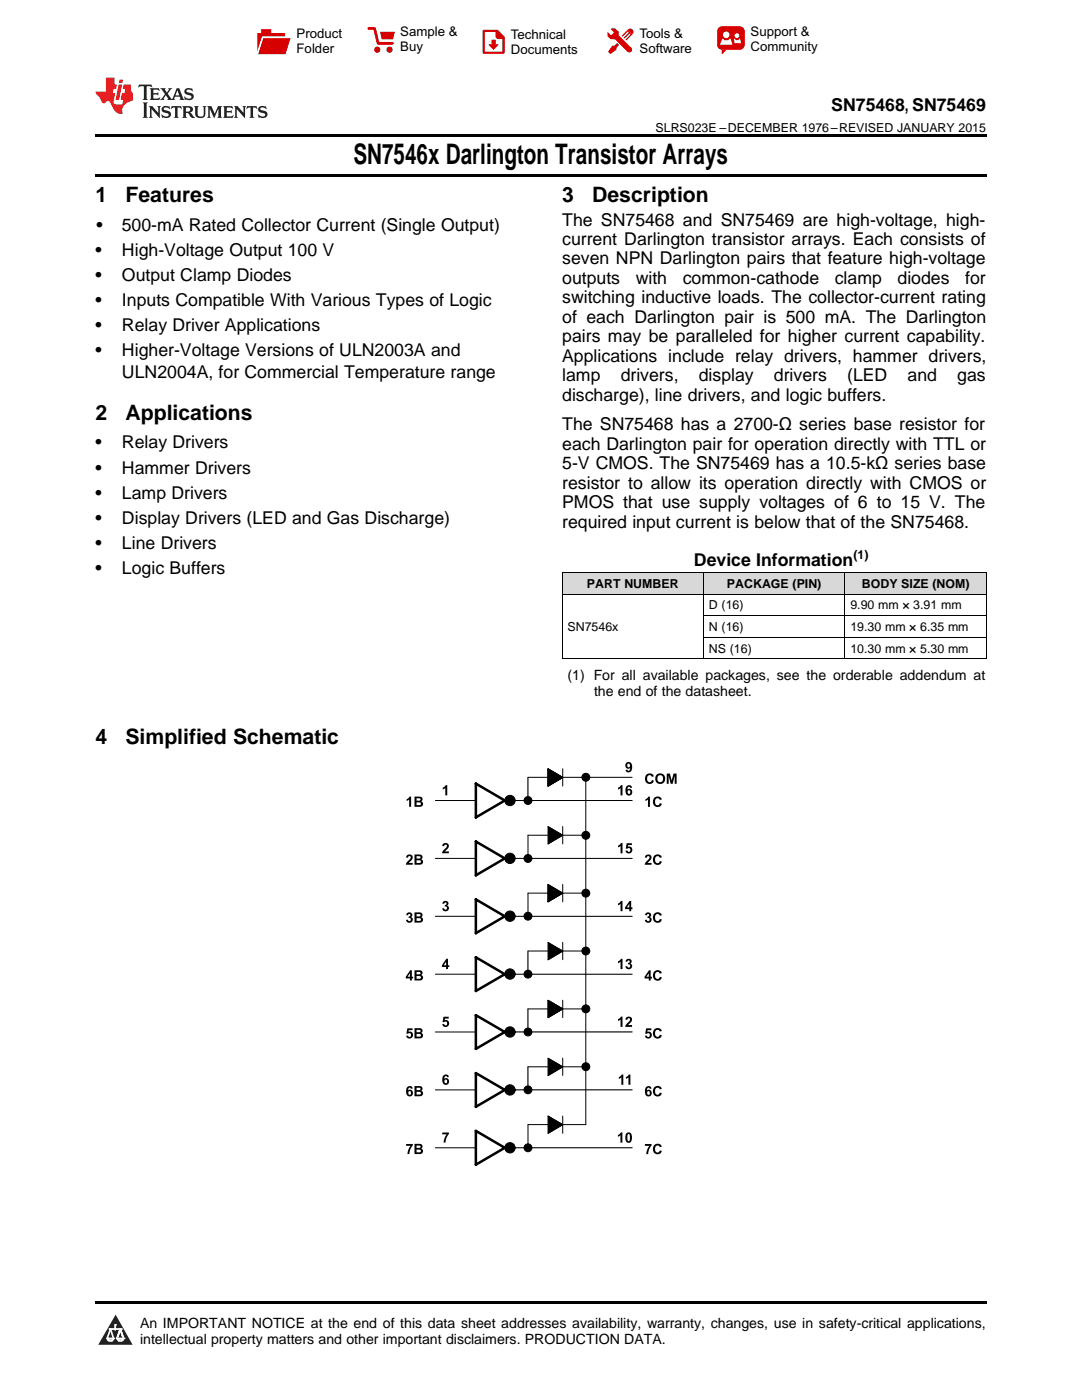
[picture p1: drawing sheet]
<svg xmlns="http://www.w3.org/2000/svg" width="216mm" height="279mm" viewBox="0 0 216 279" stroke-linecap="round" stroke-linejoin="round" font-family="sans-serif">
<g fill="#d8d8d8">
<path d="M112.2 114.3h28.2v4.3h-28.2z"/>
<path d="M140.4 114.3h28.2v4.3h-28.2z"/>
<path d="M168.6 114.3h28.2v4.3h-28.2z"/>
</g>
<path d="M23.1 262.4l3.4 6h-6.9z" fill="#231f20"/>
<path d="M21.4 267.1h1.2l-.3 .5h-.3a.55 .55 0 0 1-.6-.5z" fill-rule="evenodd" fill="#fff"/>
<path d="M21.4 267.1h1.2l-.3 .5h-.3a.55 .55 0 0 1-.6-.5z" fill="none" stroke="#231f20" stroke-width=".34"/>
<path d="M21.4 267.1l1.2 .1-.3 .4h-.5z" fill="none" stroke="#fff" stroke-width=".34"/>
<path d="M23 265.3h.1" fill="none" stroke="#fff" stroke-width=".34"/>
<path d="M23 264.4v.9z" fill="#fff"/>
<path d="M23 264.4v.9z" fill="none" stroke="#fff" stroke-width=".34"/>
<circle cx="23" cy="264.4" r=".17" fill="#fff"/>
<path d="M21.9 265.2h.1" fill="none" stroke="#fff" stroke-width=".34"/>
<path d="M21.9 265.2h2.3z" fill="#fff"/>
<path d="M21.9 265.2h2.3z" fill="none" stroke="#fff" stroke-width=".34"/>
<circle cx="24.2" cy="265.2" r=".17" fill="#fff"/>
<path d="M23.3 267.1h.1" fill="none" stroke="#fff" stroke-width=".34"/>
<path d="M24 265.2l-.7 1.9z" fill="#fff"/>
<path d="M24 265.2l-.7 1.9z" fill="none" stroke="#fff" stroke-width=".34"/>
<path d="M24 265.2l.7 1.9z" fill="#fff"/>
<path d="M24 265.2l.7 1.9z" fill="none" stroke="#fff" stroke-width=".34"/>
<path d="M24.6 267.1h.1" fill="none" stroke="#fff" stroke-width=".34"/>
<circle cx="21.4" cy="267.1" r=".17" fill="#fff"/>
<path d="M22.1 265.2l-.7 1.9z" fill="#fff"/>
<path d="M22.1 265.2l-.7 1.9z" fill="none" stroke="#fff" stroke-width=".34"/>
<path d="M22.1 265.2l.5 1.9z" fill="#fff"/>
<path d="M22.1 265.2l.5 1.9z" fill="none" stroke="#fff" stroke-width=".34"/>
<circle cx="22.6" cy="267.1" r=".17" fill="#fff"/>
<path d="M23.4 267.1h1.3a.65 .65 0 0 1-.7 .5 .65 .65 0 0 1-.6-.5z" fill-rule="evenodd" fill="#fff"/>
<path d="M23.4 267.1h1.3a.65 .65 0 0 1-.7 .5 .65 .65 0 0 1-.6-.5z" fill="none" stroke="#231f20" stroke-width=".34"/>
<path d="M23.4 267.1h1.3l-.4 .5h-.6z" fill="none" stroke="#fff" stroke-width=".34"/>
<path d="M23.3 267.1h.1" fill="none" stroke="#fff" stroke-width=".34"/>
<circle cx="24.7" cy="267.1" r=".17" fill="#fff"/>
<g fill="#000">
<path d="M19 34.8h177.8v.5h-177.8zM19 26.8h177.8v.6h-177.8zM112.2 131.5h.1zM168.5 131.5h.1zM196.7 131.5h.1zM88.4 157.2l.5-.5h.3v2h-.3v-1.4l-.5 .3zM123.3 157.2l.6-.5h.3v2h-.4v-1.4l-.5 .3zM129 154.6a.89 .89 0 0 1 1.5 .3l-.4 .1a.5 .5 0 0 0-.7-.3 .5 .5 0 0 0-.3 .7 .5 .5 0 0 0 .3 .7 .5 .5 0 0 0 .7-.4l.4 .1a.94 .94 0 0 1-1.3 .6 .94 .94 0 0 1-.5-1.3zM133 154.4h.7l.3 1.4 .4-1.4h.6v2h-.4v-1.6l-.4 1.6h-.4l-.4-1.6v1.6h-.4zM81.1 159.5l.6-.5h.3v2h-.4v-1.5l-.5 .3zM81.2 170.7a.7 .7 0 0 1 1.1 .2 .7 .7 0 0 1-.4 1l-.3 .3h.8v.4h-1.4l.2-.6a1.1 1.1 0 0 0 .7-1.1h-.3l-.2 .3-.4-.1zM88.5 168.4a.7 .7 0 0 1 1 .2 .7 .7 0 0 1-.4 1l-.3 .3h.8v.4h-1.4l.2-.5a1.1 1.1 0 0 0 .7-1.2h-.3l-.2 .3-.4-.1z"/>
<path d="M109.4 179.8v.2zM109.4 179.8l.1 .1zM123.3 168.8l.6-.6h.3v2.1h-.4v-1.5l-.5 .3zM125.1 168.3h1v.3h-.8v.4a.69 .69 0 0 1 .8 .5 .69 .69 0 0 1-.5 .8 .69 .69 0 0 1-.8-.5l.4-.1 .1 .2a.35 .35 0 0 0 .5-.4 .35 .35 0 0 0-.6-.1l-.3-.1zM128.8 159.5l.6-.5h.3v2h-.4v-1.4l-.5 .3zM128.9 170.7a.7 .7 0 0 1 1.1 .2 .7 .7 0 0 1-.5 1l-.3 .3h.8v.4h-1.4l.3-.5a1.1 1.1 0 0 0 .6-1.2h-.3l-.1 .3-.4-.1zM130.5 170.8a.89 .89 0 0 1 1.6 .3l-.5 .1a.5 .5 0 0 0-.6-.3 .5 .5 0 0 0-.3 .6 .5 .5 0 0 0 .3 .7 .5 .5 0 0 0 .7-.4l.4 .2a.94 .94 0 0 1-1.3 .6 .94 .94 0 0 1-.5-1.3zM130.5 159.2a.89 .89 0 0 1 1.6 .4h-.5a.5 .5 0 0 0-.6-.3 .5 .5 0 0 0-.3 .7 .5 .5 0 0 0 .3 .7 .5 .5 0 0 0 .7-.4l.4 .1a.94 .94 0 0 1-1.3 .6 .94 .94 0 0 1-.5-1.3zM81.3 182.2a.55 .55 0 0 1 .8 0 .55 .55 0 0 1-.1 .8 .64 .64 0 0 1 0 1.1 .64 .64 0 0 1-1-.5l.4-.1a.31 .31 0 0 0 .4 .3 .31 .31 0 0 0 .2-.5 .31 .31 0 0 0-.5-.1l.1-.3a.25 .25 0 0 0 .3-.3 .25 .25 0 0 0-.4-.1l-.1 .2-.4-.1zM88.5 179.9a.55 .55 0 0 1 .8 0 .55 .55 0 0 1-.1 .8 .64 .64 0 0 1 0 1.1 .64 .64 0 0 1-1-.5h.4a.31 .31 0 0 0 .4 .2 .31 .31 0 0 0 .2-.5 .31 .31 0 0 0-.5-.1l.1-.3a.25 .25 0 0 0 .3-.3 .25 .25 0 0 0-.4-.1l-.1 .2-.3-.1zM123.3 191.9l.6-.5h.3v2h-.4v-1.5l-.5 .3zM123.3 180.3l.6-.5h.3v2h-.4v-1.4l-.5 .3z"/>
<path d="M125 191.5a.55 .55 0 0 1 .8 0 .55 .55 0 0 1 0 .8 .64 .64 0 0 1-.1 1.1 .64 .64 0 0 1-.9-.5l.4-.1a.31 .31 0 0 0 .4 .2 .31 .31 0 0 0 .1-.4 .31 .31 0 0 0-.4-.1v-.3a.25 .25 0 0 0 .4-.3 .25 .25 0 0 0-.4-.2l-.1 .2h-.4zM128.9 182.2a.55 .55 0 0 1 .8 0 .55 .55 0 0 1-.1 .8 .64 .64 0 0 1 0 1.1 .64 .64 0 0 1-.9-.5l.3-.1a.31 .31 0 0 0 .5 .3 .31 .31 0 0 0 .1-.5 .31 .31 0 0 0-.4-.1v-.3a.25 .25 0 0 0 .4-.3 .25 .25 0 0 0-.5-.1v.2l-.4-.1zM130.5 193.9a.89 .89 0 0 1 1.6 .3l-.5 .1a.5 .5 0 0 0-.6-.3 .5 .5 0 0 0-.3 .7 .5 .5 0 0 0 .3 .6 .5 .5 0 0 0 .7-.4l.4 .2a.94 .94 0 0 1-1.3 .6 .94 .94 0 0 1-.5-1.3zM130.5 182.3a.89 .89 0 0 1 1.6 .4l-.5 .1a.5 .5 0 0 0-.6-.4 .5 .5 0 0 0-.3 .7 .5 .5 0 0 0 .3 .7 .5 .5 0 0 0 .7-.4l.4 .1a.94 .94 0 0 1-1.3 .6 .94 .94 0 0 1-.5-1.3zM81.3 205.2h1v.4h-.7l-.1 .3a.69 .69 0 0 1 .9 .5 .69 .69 0 0 1-.5 .9 .69 .69 0 0 1-.9-.6h.4l.1 .2a.35 .35 0 0 0 .5-.4 .35 .35 0 0 0-.6-.2h-.3zM88.5 202.9h1v.4h-.7l-.1 .3a.69 .69 0 0 1 .9 .5 .69 .69 0 0 1-.5 .9 .69 .69 0 0 1-.8-.6h.3l.1 .2a.35 .35 0 0 0 .5-.4 .35 .35 0 0 0-.6-.2h-.3zM123.3 203.4l.6-.5h.3v2h-.4v-1.4l-.5 .3zM123.5 215l.6-.6h.3v2.1h-.4v-1.5l-.5 .3zM124.9 215l.6-.6h.3v2.1h-.4v-1.5l-.5 .3zM125 203a.7 .7 0 0 1 1.1 .2 .7 .7 0 0 1-.4 1l-.4 .4h.8v.3h-1.4l.3-.5a1.1 1.1 0 0 0 .7-1.1l-.3-.1-.2 .3h-.4zM128.9 205.2h1.1v.4h-.8v.3a.69 .69 0 0 1 .8 .5 .69 .69 0 0 1-.5 .9 .69 .69 0 0 1-.8-.6h.4l.1 .2a.35 .35 0 0 0 .5-.4 .35 .35 0 0 0-.6-.2h-.4zM130.5 217a.89 .89 0 0 1 1.6 .3l-.5 .1a.5 .5 0 0 0-.6-.3 .5 .5 0 0 0-.3 .7 .5 .5 0 0 0 .3 .6 .5 .5 0 0 0 .7-.4l.4 .2a.94 .94 0 0 1-1.3 .6 .94 .94 0 0 1-.5-1.3z"/>
<path d="M130.5 205.4a.89 .89 0 0 1 1.6 .4l-.5 .1a.5 .5 0 0 0-.6-.4 .5 .5 0 0 0-.3 .7 .5 .5 0 0 0 .3 .7 .5 .5 0 0 0 .7-.4l.4 .1a.94 .94 0 0 1-1.3 .6 .94 .94 0 0 1-.5-1.3zM81 228.3h1.4v.3l-.6 .9-.1 .8h-.4v-.3l.6-1.3h-.9zM88.2 226h1.4v.3l-.5 .9-.2 .8h-.4v-.3l.6-1.3h-.9zM123.3 226.5l.6-.5h.3v2h-.4v-1.4l-.5 .3zM128.7 228.3h1.3v.3l-.5 .9-.2 .8h-.3v-.3l.6-1.3h-.9zM130.5 228.5a.89 .89 0 0 1 1.6 .3l-.5 .1a.5 .5 0 0 0-.6-.3 .5 .5 0 0 0-.3 .7 .5 .5 0 0 0 .3 .7 .5 .5 0 0 0 .7-.4l.4 .1a.94 .94 0 0 1-1.3 .6 .94 .94 0 0 1-.5-1.3zM19 259.7h177.8v.5h-177.8z"/>
<path d="M82.7 159h.8a.54 .54 0 0 1 .7 .2 .54 .54 0 0 1-.2 .7 .58 .58 0 0 1 .4 .8 .58 .58 0 0 1-.8 .3h-.9zM83.1 159.3v.5h.5a.25 .25 0 0 0 .3-.2 .25 .25 0 0 0-.3-.3zM83.1 160.1v.6h.6a.27 .27 0 0 0 .3-.3 .27 .27 0 0 0-.3-.3z"/>
<path d="M102.8 159.8h23.3zM100.7 159.8a1.05 1.05 0 0 1 2.1 0 1.05 1.05 0 0 1-2.1 0z"/>
<path d="M125 152.3a.74 .74 0 0 1 .9-.1 .74 .74 0 0 1 .2 .9 .72 .72 0 0 1-.3 1 .72 .72 0 0 1-1-.5h.4l.1 .2h.2l.2-.5a.63 .63 0 0 1-.8-.2 .63 .63 0 0 1 .1-.8zM125.2 152.5a.35 .35 0 0 0-.1 .5 .35 .35 0 0 0 .5 .1 .35 .35 0 0 0 .1-.5 .35 .35 0 0 0-.5-.1z"/>
<path d="M125 156.9l.5-.2a.55 .55 0 0 1 .6 .5h-.4l-.1-.2h-.2l-.2 .6a.65 .65 0 0 1 .9 .2 .65 .65 0 0 1-.2 .9 .65 .65 0 0 1-.9-.2l-.2-.7zM125.3 157.8a.35 .35 0 0 0-.1 .5 .35 .35 0 0 0 .5 .1 .35 .35 0 0 0 .1-.5 .35 .35 0 0 0-.5-.1z"/>
<path d="M130.7 155.4a1.05 1.05 0 0 1 2.1 0 1.05 1.05 0 0 1-2.1 0zM131.3 154.9a.69 .69 0 0 0-.1 .8 .69 .69 0 0 0 .8 .3 .67 .67 0 0 0 .3-.9 .67 .67 0 0 0-1-.2z"/>
<path d="M82.7 170.5h.8a.54 .54 0 0 1 .7 .3 .54 .54 0 0 1-.2 .7 .58 .58 0 0 1 .4 .7 .58 .58 0 0 1-.8 .4h-.9zM83.1 170.9v.4h.5a.25 .25 0 0 0 .3-.2 .25 .25 0 0 0-.3-.2zM83.1 171.7v.5h.6a.27 .27 0 0 0 .3-.2 .27 .27 0 0 0-.3-.3z"/>
<path d="M100.7 171.3a1.05 1.05 0 0 1 2.1 0 1.05 1.05 0 0 1-2.1 0zM102.8 171.3h23.3z"/>
<path d="M81.9 193.6h.3v1.3h.2v.4h-.2v.4h-.4v-.4h-.8v-.4zM81.8 194.2l-.5 .7h.5z"/>
<path d="M82.7 193.6h.8a.54 .54 0 0 1 .7 .3 .54 .54 0 0 1-.2 .7 .58 .58 0 0 1 .4 .7 .58 .58 0 0 1-.8 .4h-.9zM83.1 194v.5l.5-.1a.25 .25 0 0 0 .3-.2 .25 .25 0 0 0-.3-.2zM83.1 194.8v.5h.6a.27 .27 0 0 0 .3-.2 .27 .27 0 0 0-.3-.3z"/>
<path d="M82.7 182.1h.8a.54 .54 0 0 1 .7 .2 .54 .54 0 0 1-.2 .7 .58 .58 0 0 1 .4 .8 .58 .58 0 0 1-.8 .3h-.9zM83.1 182.4v.5h.5a.25 .25 0 0 0 .3-.2 .25 .25 0 0 0-.3-.3zM83.1 183.2v.6h.6a.27 .27 0 0 0 .3-.3 .27 .27 0 0 0-.3-.3z"/>
<path d="M89.1 191.3h.3v1.3h.2v.4h-.2v.4h-.4v-.4h-.8v-.4zM89 191.9l-.5 .7h.5z"/>
<path d="M100.7 182.8a1.05 1.05 0 0 1 2.1 0 1.05 1.05 0 0 1-2.1 0zM102.8 182.9h23.3z"/>
<path d="M102.8 194.4h23.3zM100.7 194.4a1.05 1.05 0 0 1 2.1 0 1.05 1.05 0 0 1-2.1 0z"/>
<path d="M125.6 179.8h.3v1.3h.3v.3h-.3v.4h-.3v-.4h-.9v-.3zM125.6 180.4l-.5 .7h.5z"/>
<path d="M129.5 193.6h.3v1.3h.3v.4h-.3v.4h-.3v-.4h-.9v-.4zM129.5 194.2l-.5 .7h.5z"/>
<path d="M81.2 217l.6-.3a.55 .55 0 0 1 .6 .5l-.4 .1-.2-.2h-.2l-.2 .5a.65 .65 0 0 1 .9 .3 .65 .65 0 0 1-.2 .8 .65 .65 0 0 1-.9-.1l-.2-.8zM81.6 217.8a.35 .35 0 0 0-.1 .5 .35 .35 0 0 0 .4 .1 .35 .35 0 0 0 .1-.5 .35 .35 0 0 0-.4-.1z"/>
<path d="M82.7 216.7h.8a.54 .54 0 0 1 .7 .3 .54 .54 0 0 1-.2 .7 .58 .58 0 0 1 .4 .7 .58 .58 0 0 1-.8 .4h-.9zM83.1 217.1v.5h.5a.25 .25 0 0 0 .3-.3 .25 .25 0 0 0-.3-.2zM83.1 217.9v.5h.6a.27 .27 0 0 0 .3-.2 .27 .27 0 0 0-.3-.3z"/>
<path d="M82.7 205.2h.8a.54 .54 0 0 1 .7 .2 .54 .54 0 0 1-.2 .7 .58 .58 0 0 1 .4 .8 .58 .58 0 0 1-.8 .3h-.9zM83.1 205.5v.5h.5a.25 .25 0 0 0 .3-.2 .25 .25 0 0 0-.3-.3zM83.1 206.3v.6h.6a.27 .27 0 0 0 .3-.3 .27 .27 0 0 0-.3-.2z"/>
<path d="M88.5 214.7l.5-.3a.55 .55 0 0 1 .6 .5l-.4 .1-.1-.2h-.2l-.2 .5a.65 .65 0 0 1 .8 .3 .65 .65 0 0 1-.2 .8 .65 .65 0 0 1-.9-.1l-.2-.8zM88.8 215.5a.35 .35 0 0 0-.1 .5 .35 .35 0 0 0 .5 .1 .35 .35 0 0 0 0-.5 .35 .35 0 0 0-.4-.1z"/>
<path d="M102.8 206h23.3zM100.7 206a1.05 1.05 0 0 1 2.1 0 1.05 1.05 0 0 1-2.1 0z"/>
<path d="M102.8 217.5h23.3zM100.7 217.5a1.05 1.05 0 0 1 2.1 0 1.05 1.05 0 0 1-2.1 0z"/>
<path d="M128.9 217l.5-.3a.55 .55 0 0 1 .6 .6h-.4l-.1-.2h-.2l-.2 .5a.65 .65 0 0 1 .9 .3 .65 .65 0 0 1-.2 .8 .65 .65 0 0 1-.9-.1l-.2-.8zM129.2 217.8a.35 .35 0 0 0-.1 .5 .35 .35 0 0 0 .5 .1v-.6z"/>
<path d="M82.7 228.3h.8a.54 .54 0 0 1 .7 .2 .54 .54 0 0 1-.2 .7 .58 .58 0 0 1 .4 .8 .58 .58 0 0 1-.8 .3h-.9zM83.1 228.6v.5h.5a.25 .25 0 0 0 .3-.2 .25 .25 0 0 0-.3-.3zM83.1 229.4v.6h.6a.27 .27 0 0 0 .3-.3 .27 .27 0 0 0-.3-.3z"/>
<path d="M100.7 229.1a1.05 1.05 0 0 1 2.1 0 1.05 1.05 0 0 1-2.1 0zM102.8 229.1h23.3z"/>
<path d="M125 226.2a.63 .63 0 0 1 .7-.2 .63 .63 0 0 1 .4 .7v.3a.71 .71 0 0 1-.2 .9 .71 .71 0 0 1-.9-.1l-.2-.8zM125.3 226.4l-.1 .4a.63 .63 0 0 0 .3 .9l.2-.4a.63 .63 0 0 0-.3-1z"/>
<circle cx="105.4" cy="159.8" r=".79"/>
<circle cx="116.9" cy="155.1" r=".79"/>
<circle cx="105.4" cy="171.3" r=".79"/>
<circle cx="116.9" cy="178.2" r=".79"/>
<circle cx="116.9" cy="166.7" r=".79"/>
<circle cx="105.4" cy="194.4" r=".79"/>
<circle cx="105.4" cy="182.8" r=".79"/>
<circle cx="116.9" cy="189.8" r=".79"/>
<circle cx="105.4" cy="206" r=".79"/>
<circle cx="105.4" cy="217.5" r=".79"/>
<circle cx="116.9" cy="201.3" r=".79"/>
<circle cx="116.9" cy="212.9" r=".79"/>
<circle cx="105.4" cy="229.1" r=".79"/>
</g>
<g fill="none" stroke="#000" stroke-width=".2">
<path d="M112.2 118.6h84.6M112.2 114.2h84.6M112.2 114.3v17.2M140.4 114.3v17.2M168.6 114.3v17.2M196.8 114.3v17.2M112.2 131.5h84.6M140.4 127.2h56.4M140.4 122.9h56.4M86.9 159.8h8.1M102.8 159.8h23.3M105.4 155.1v4.7z"/>
<path d="M109.4 153.4l2.9 1.8-2.9 1.7zM109.4 153.6l2 2.1M109.4 153.8l1.9 1.9M109.4 154l1.8 1.8M109.4 154.2l1.6 1.7M109.4 154.4l1.5 1.6M109.4 154.6l1.4 1.4M109.4 154.8l1.2 1.3M109.4 155l1.1 1.2M109.4 155.2l1 1.1M109.4 155.5l.9 .8M109.4 155.7l.7 .7"/>
<path d="M109.4 155.9l.6 .6M109.4 156.1l.5 .5M109.4 156.3l.3 .3M109.4 156.5l.2 .2M109.4 156.7l.1 .1M109.4 153.5l2.1 2.1M109.9 153.7l1.8 1.8M110.4 154l1.4 1.4M110.9 154.3l1 1.1M111.4 154.6l.7 .7M111.9 154.9l.3 .3M112.3 153.4v3.5"/>
<path d="M116.9 155.1v69.3h-11.5v4.7M126.1 155.1h-20.7v4.7M86.9 171.3h8.1M102.8 171.3h23.3M109.4 179.8v.2zM109.4 179.8l.1 .1zM109.4 176.5l2.9 1.7-2.9 1.8zM109.4 165l2.9 1.7-2.9 1.7zM109.4 179.6l.2 .2M109.4 179.4l.3 .4M109.4 179.2l.5 .5M109.4 178.9l.6 .7"/>
<path d="M109.4 178.7l.7 .8M109.4 178.5l.9 1M109.4 178.3l1 1.1M109.4 178.1l1.1 1.2M109.4 177.9l1.2 1.3M109.4 177.7l1.4 1.5M109.4 177.5l1.5 1.6M109.4 177.3l1.6 1.7M109.4 177.1l1.8 1.8M109.4 176.9l1.9 1.9M109.4 176.7l2 2.1M109.4 176.5l2.9 1.8-2.9 1.7z"/>
<path d="M109.4 165l2.9 1.7-2.9 1.7M109.4 176.6l2.1 2.1M109.9 176.8l1.8 1.8M110.4 177.2l1.4 1.3M110.9 177.4l1 1.1M111.4 177.7l.7 .7M111.9 178l.3 .3M112.3 165v3.4M112.3 176.5v3.5M116.9 166.7h-11.5v4.6M116.9 178.2h-11.5v4.7M86.9 182.9h8.1"/>
<path d="M86.9 194.4h8.1M102.8 182.9h23.3M102.8 194.4h23.3M105.4 189.8v4.6zM109.4 188.1l2.9 1.7-2.9 1.8zM109.4 199.6l2.9 1.8-2.9 1.7zM109.4 199.6l2.9 1.8-2.9 1.7M109.4 188.1l2.9 1.7-2.9 1.7M111.4 189.3l.7 .6M111.9 189.6l.3 .3M112.3 188.1v3.4M112.3 199.6v3.5"/>
<path d="M116.9 189.8h-11.5v4.6M86.9 206h8.1M86.9 217.5h8.1M102.8 206h23.3M102.8 217.5h23.3M105.4 201.4v4.6zM105.4 212.9v4.6zM109.4 211.2l2.9 1.7-2.9 1.8zM109.4 211.2l2.9 1.7-2.9 1.7M110.9 212.1l1 1M111.4 212.4l.7 .6M111.9 201.1l.3 .3"/>
<path d="M111.9 212.7l.3 .3M112.3 211.2v3.4M116.9 201.4h-11.5v4.6M116.9 212.9h-11.5v4.6M86.9 229.1h8.1M102.8 229.1h23.3M109.4 222.7l2.9 1.7-2.9 1.8zM109.4 222.7l2.9 1.8-2.9 1.7M111.9 224.2l.3 .3M112.3 222.7v3.5"/>
<circle cx="101.8" cy="159.8" r="1.03"/>
<circle cx="105.4" cy="159.8" r=".79"/>
<circle cx="116.9" cy="155.1" r=".79"/>
<circle cx="101.8" cy="171.3" r="1.03"/>
<circle cx="105.4" cy="171.3" r=".79"/>
<circle cx="116.9" cy="178.2" r=".79"/>
<circle cx="116.9" cy="166.7" r=".79"/>
<circle cx="101.8" cy="194.4" r="1.03"/>
<circle cx="101.8" cy="182.8" r="1.03"/>
<circle cx="105.4" cy="194.4" r=".79"/>
<circle cx="105.4" cy="182.8" r=".79"/>
<circle cx="116.9" cy="189.8" r=".79"/>
<circle cx="101.8" cy="206" r="1.03"/>
<circle cx="101.8" cy="217.5" r="1.03"/>
<circle cx="105.4" cy="206" r=".79"/>
<circle cx="105.4" cy="217.5" r=".79"/>
<circle cx="116.9" cy="201.3" r=".79"/>
<circle cx="116.9" cy="212.9" r=".79"/>
<circle cx="101.8" cy="229.1" r="1.03"/>
<circle cx="105.4" cy="229.1" r=".79"/>
</g>
<path d="M95 156.4l5.7 3.4-5.7 3.3zM95 167.9l5.7 3.4-5.7 3.4zM95 179.5l5.7 3.4-5.7 3.3zM95 191l5.7 3.4-5.7 3.4zM95 202.6l5.7 3.4-5.7 3.3zM95 214.2l5.7 3.3-5.7 3.4zM95 225.7l5.7 3.4-5.7 3.3z" fill="none" stroke="#000" stroke-width=".5"/>
<path d="M109.4 153.4l2.9 1.8-2.9 1.7zM109.4 176.5l2.9 1.7-2.9 1.8zM109.4 165l2.9 1.7-2.9 1.7zM109.4 188.1l2.9 1.7-2.9 1.8zM109.4 199.6l2.9 1.8-2.9 1.7zM109.4 211.2l2.9 1.7-2.9 1.8zM109.4 222.7l2.9 1.7-2.9 1.8z" fill="#000"/>
<path d="M27.7 16.9l-.1 .6 .6-.3h.5v.2v2.2l-.2 .4h1l-.2-.4v-2.2v-.2h.5l.6 .3-.2-.6zM29.9 17.6l.2 .4v1.6l-.2 .4h1.9l.1-.6a1.09 1.09 0 0 1-1.3 .1v-.6h.6l.4 .2v-.7l-.2 .2h-.8v-.6l.2-.1a1.01 1.01 0 0 1 1 .3l-.1-.6zM32 17.6l.9 1.2-1 1.2h.9l-.2-.3 .5-.7 .5 .7-.3 .3h1.7l-.2-.3 .1-.4h1l.1 .4-.2 .3h1l-.3-.4-.7-2h-.5l-1 2.2-.8-1.1 .9-1.1h-.9l.2 .2-.4 .7-.4-.7 .2-.2zM35.4 18l.4 1h-.8zM37 17.7a.66 .66 0 0 0-.2 .8 .66 .66 0 0 0 .6 .4l.7 .2 .1 .2a.8 .8 0 0 1-.7 .4 .8 .8 0 0 1-.7-.5l.1 .8 .2-.2a.94 .94 0 0 0 1.1 .1 .94 .94 0 0 0 .4-.9 1.48 1.48 0 0 0-1.3-.6v-.4a1.1 1.1 0 0 1 1.2 .2l-.2-.6-.2 .1-.5-.1zM28.5 20.4l.2 .4v2.3l-.2 .4h1l-.2-.4v-2.3l.2-.4zM29.7 21.2l.2 .4v1.5l-.2 .4h.8l-.3-.4 .1-1.3 1.6 1.8v-2l.2-.4h-.7l.2 .2v1.1l-1.2-1.3zM32.5 21.3a.66 .66 0 0 0-.2 .8 .66 .66 0 0 0 .6 .4l.6 .2 .2 .2a.8 .8 0 0 1-.8 .4 .8 .8 0 0 1-.7-.5l.2 .7 .2-.1a.94 .94 0 0 0 1 .1 .94 .94 0 0 0 .5-1 1.47 1.47 0 0 0-1.3-.6l-.1-.3a1.1 1.1 0 0 1 1.3 .2l-.2-.6-.2 .1-.5-.2zM34.3 21.2l-.2 .6a.64 .64 0 0 1 .8-.3v1.6l-.2 .4h1l-.3-.4 .1-1.6a.66 .66 0 0 1 .8 .3l-.2-.6zM36.3 21.2l.3 .4v1.5l-.3 .4h1l-.2-.2v-.7h.5l.1 .1a.8 .8 0 0 0 1.2 .7l-1-1a.62 .62 0 0 0 .6-.5 .62 .62 0 0 0-.6-.7zM37.1 21.5h.1a.48 .48 0 0 1 .6 0 .48 .48 0 0 1 .1 .6l-.2 .1-.6 .1zM38.7 21.2l.2 .2a2.29 2.29 0 0 0 .4 2 1.05 1.05 0 0 0 1.7-.7v-1.3l.2-.2h-.8l.2 .4v1.1a.61 .61 0 0 1-.6 .6 .61 .61 0 0 1-.6-.6v-1.1l.3-.4zM41.3 21.2l.3 .4v1.5l-.3 .4h.8l-.2-.4v-1.4l.8 1.9 .9-1.9v1.4l-.2 .4h.9l-.2-.4v-1.5l.2-.4h-.8l-.7 1.5-.6-1.5zM44.5 21.2l.2 .4v1.5l-.2 .4h1.9l.2-.6a1.1 1.1 0 0 1-1.4 .2v-.7h.6l.4 .2v-.6l-.2 .1-.8 .1v-.6l.2-.1a1.02 1.02 0 0 1 1.1 .2l-.2-.5zM46.7 21.2l.2 .4v1.5l-.2 .4h.8l-.3-.4 .1-1.3 1.6 1.8v-2l.2-.4h-.7l.2 .2v1.1l-1.2-1.3zM49.3 21.2l-.1 .6a.64 .64 0 0 1 .8-.3v1.6l-.3 .4h1l-.2-.4v-1.6a.66 .66 0 0 1 .8 .3l-.1-.6zM51.7 21.3a.66 .66 0 0 0-.2 .7 .66 .66 0 0 0 .7 .5l.6 .2 .1 .2a.8 .8 0 0 1-.7 .4 .8 .8 0 0 1-.7-.5l.1 .7 .2-.1a.94 .94 0 0 0 1.1 .1 .94 .94 0 0 0 .4-1 1.48 1.48 0 0 0-1.2-.6l-.1-.3a1.1 1.1 0 0 1 1.2 .2l-.2-.6-.1 .1-.6-.2z" fill="#231f20"/>
<path d="M21.1 15.5v2.8h-2v.4l.9 .9a.96 .96 0 0 0 1 1 .59 .59 0 0 1 .5-.4 .59 .59 0 0 1 .5 .3l.4 .8a1.61 1.61 0 0 0 2.1 1.3 1.63 1.63 0 0 1 1.1-2.2l.9-.3v-1.5a1.6 1.6 0 0 1-.4-1.7h-1.4l-.2 .9h.5l-.2 .8h-.5l-.2 1v.3h.5l-.2 .9h-.7a.74 .74 0 0 1-1-.6l.3-1.6h-.5l.2-.8h.5l.1-.9h-.4v-1.4zM23.7 16.9l-.7 3h.8l.6-3zM23.8 15.9l-.1 .7h.7l.2-.7z" fill="#ee1d23"/>
<g fill="#d60000">
<path d="M52.1 5.8h2v.8h2.8v4.2h-5.5v-4.2h.7z" fill-rule="evenodd"/>
<path d="M52.4 7.5h5.6l-1 3.3h-5.6z" fill-rule="evenodd"/>
</g>
<path d="M52.4 7.4h5.7l-.1 .1h-5.5l-1.1 3.3z" fill-rule="evenodd" fill="#fff"/>
<path d="M52.4 7.4h5.7l-.1 .1h-5.5l-1.1 3.3z" fill="none" stroke="#fff" stroke-width=".2"/>
<path d="M73.6 5.7h1.1l.7 2.9h2.9" fill="none" stroke="#d60000" stroke-width=".55"/>
<g fill="#d60000">
<path d="M75.8 6.3h3l-.4 1.6h-2.2z" fill-rule="evenodd"/>
<circle cx="75.3" cy="9.9" r=".62"/>
<circle cx="77.7" cy="9.9" r=".62"/>
</g>
<path d="M96.5 6.2h2.7l1.3 1.2v3.1h-4z" fill="none" stroke="#d60000" stroke-width=".44"/>
<g fill="#d60000">
<path d="M98.1 7.9h.8v1h.5l-.9 1.1-1-1v-.1h.6z" fill-rule="evenodd"/>
<path d="M98.9 6.2h.3l1.3 1.2v.4h-1.3l-.3-.4z" fill-rule="evenodd"/>
<path d="M121.9 5.7h.8l.7 .6 .1 .7 2.5 2.5-.8 .8-2.3-2.3-1.1-.2-.6-.6v-.8l.7 .6 .5-.4v-.2l-.5-.5z" fill-rule="evenodd"/>
<path d="M122.2 9.1h.4l.5-.5 .4 .4-.5 .5v.4l-1.2 .9-.5-.5z" fill-rule="evenodd"/>
<path d="M125.3 5.9a.67 .67 0 0 1 .9 0 .67 .67 0 0 1 0 .9z" fill-rule="evenodd"/>
<path d="M125.3 5.9l.9 .9-1.2 1.2h-.2v-.2l1-.9v-.2h-.2l-.9 1h-.2v-.2l.9-1 .1-.2h-.3l-.9 1h-.2v-.2z" fill-rule="evenodd"/>
<circle cx="125.6" cy="9.9" r=".54"/>
</g>
<path d="M123.3 6.3v.7" fill="none" stroke="#d60000" stroke-width=".2"/>
<g fill="#d60000">
<path d="M143.4 5.5l.6-.2h3.6a.95 .95 0 0 1 1 .9v2.8a.95 .95 0 0 1-1 .9h-3.6a.95 .95 0 0 1-.9-.9v-2.8z" fill-rule="evenodd"/>
<path d="M144 9.9h.9l-.7 .9h-.2z" fill-rule="evenodd"/>
</g>
<g fill="#fff">
<path d="M146.6 8.6h1.3z"/>
<path d="M144.1 7.8h.3l.1 .2h.8l.2-.2h.3l.4 1.1h-2.5z" fill-rule="evenodd"/>
<path d="M146.4 7.8h.3l.1 .2h.5l.2-.2h.2l.2 .8h-1.3z" fill-rule="evenodd"/>
<circle cx="144.9" cy="6.9" r=".65"/>
<circle cx="147" cy="7.1" r=".48"/>
</g>
<text font-size="5.6" x="70.5" y="32.8">SN7546x Darlington Transistor Arrays</text>
<g font-size="4.2">
<text x="19" y="40.4">1</text>
<text x="25" y="40.4">Features</text>
<text x="112.2" y="40.4">3</text>
<text x="118.2" y="40.4">Description</text>
<text x="19" y="83.8">2</text>
<text x="25" y="83.8">Applications</text>
<text x="19" y="148.4">4</text>
<text x="25" y="148.4">Simplified Schematic</text>
</g>
<g font-size="3.5">
<text x="165.9" y="22.2">SN75468, SN75469</text>
<text x="19.2" y="46.1">•</text>
<text x="24.3" y="46.1">500-mA Rated Collector Current (Single Output)</text>
<text x="112.2" y="45">The SN75468 and SN75469 are high-voltage, high-</text>
<text x="19" y="51.1">•</text>
<text x="24.3" y="51.1">High-Voltage Output 100 V</text>
<text x="112.2" y="48.9">current Darlington transistor arrays. Each consists of</text>
<text x="112.2" y="52.8">seven NPN Darlington pairs that feature high-voltage</text>
<text x="19" y="56.1">•</text>
<text x="24.3" y="56.1">Output Clamp Diodes</text>
<text x="112.2" y="56.7">outputs</text>
<text x="126.9" y="56.7">with</text>
<text x="136.2" y="56.7">common-cathode</text>
<text x="166.6" y="56.7">clamp</text>
<text x="179.1" y="56.7">diodes</text>
<text x="192.6" y="56.7">for</text>
<text x="19" y="61.1">•</text>
<text x="24.3" y="61.1">Inputs Compatible With Various Types of Logic</text>
<text x="112.2" y="60.5">switching inductive loads. The collector-current rating</text>
<text x="112.2" y="64.4">of each Darlington pair is 500 mA. The Darlington</text>
<text x="19" y="66.1">•</text>
<text x="19" y="71.1">•</text>
<text x="24.3" y="66.1">Relay Driver Applications</text>
<text x="24.3" y="71.1">Higher-Voltage Versions of ULN2003A and</text>
<text x="112.2" y="68.3">pairs may be paralleled for higher current capability.</text>
<text x="24.3" y="75.4">ULN2004A, for Commercial Temperature range</text>
<text x="112.2" y="72.2">Applications include relay drivers, hammer drivers,</text>
<text x="112.2" y="76.1">lamp</text>
<text x="123.8" y="76.1">drivers,</text>
<text x="139.4" y="76.1">display</text>
<text x="154.4" y="76.1">drivers</text>
<text x="169" y="76.1">(LED</text>
<text x="181.1" y="76.1">and</text>
<text x="191" y="76.1">gas</text>
<text x="112.2" y="79.9">discharge), line drivers, and logic buffers.</text>
<text x="19" y="89.5">•</text>
<text x="24.3" y="89.5">Relay Drivers</text>
<text x="112.2" y="85.9">The SN75468 has a 2700-Ω series base resistor for</text>
<text x="112.2" y="89.8">each Darlington pair for operation directly with TTL or</text>
<text x="19" y="94.5">•</text>
<text x="24.3" y="94.5">Hammer Drivers</text>
<text x="112.2" y="93.7">5-V CMOS. The SN75469 has a 10.5-kΩ series base</text>
<text x="19" y="99.5">•</text>
<text x="24.3" y="99.5">Lamp Drivers</text>
<text x="112.2" y="97.5">resistor to allow its operation directly with CMOS or</text>
<text x="112.2" y="101.4">PMOS that use supply voltages of 6 to 15 V. The</text>
<text x="19" y="104.5">•</text>
<text x="24.3" y="104.5">Display Drivers (LED and Gas Discharge)</text>
<text x="112.2" y="105.3">required input current is below that of the SN75468.</text>
<text x="19" y="109.5">•</text>
<text x="24.3" y="109.5">Line Drivers</text>
<text x="138.5" y="113">Device Information</text>
<text x="19" y="114.5">•</text>
<text x="24.3" y="114.5">Logic Buffers</text>
</g>
<g font-size="2.8">
<text x="113.2" y="135.7">(1) For all available packages, see the orderable addendum at</text>
<text x="118.5" y="138.9">the end of the datasheet.</text>
<text x="27.9" y="265">An IMPORTANT NOTICE at the end of this data sheet addresses availability, warranty, changes, use in safety-critical applications,</text>
<text x="27.9" y="268.2">intellectual property matters and other important disclaimers. PRODUCTION DATA.</text>
</g>
<g font-size="2.6">
<text x="59.2" y="7.6">Product</text>
<text x="59.2" y="10.6">Folder</text>
<text x="79.9" y="7.3">Sample &amp;</text>
<text x="79.9" y="10.2">Buy</text>
<text x="101.9" y="7.8">Technical</text>
<text x="101.9" y="10.8">Documents</text>
<text x="127.6" y="7.6">Tools &amp;</text>
<text x="127.6" y="10.6">Software</text>
<text x="149.8" y="7.2">Support &amp;</text>
<text x="149.8" y="10.2">Community</text>
</g>
<g font-size="2.5">
<text x="130.8" y="26.3">SLRS023E –DECEMBER 1976–REVISED JANUARY 2015</text>
<text x="170.3" y="111.6">(1)</text>
<text x="117.1" y="117.3">PART NUMBER</text>
<text x="145.1" y="117.3">PACKAGE (PIN)</text>
<text x="172" y="117.3">BODY SIZE (NOM)</text>
<text x="113.2" y="125.9">SN7546x</text>
<text x="141.5" y="121.6">D (16)</text>
<text x="141.5" y="125.9">N (16)</text>
<text x="169.7" y="121.6">9.90 mm × 3.91 mm</text>
<text x="169.7" y="125.9">19.30 mm × 6.35 mm</text>
<text x="141.5" y="130.2">NS (16)</text>
<text x="169.7" y="130.2">10.30 mm × 5.30 mm</text>
</g>
</svg>
